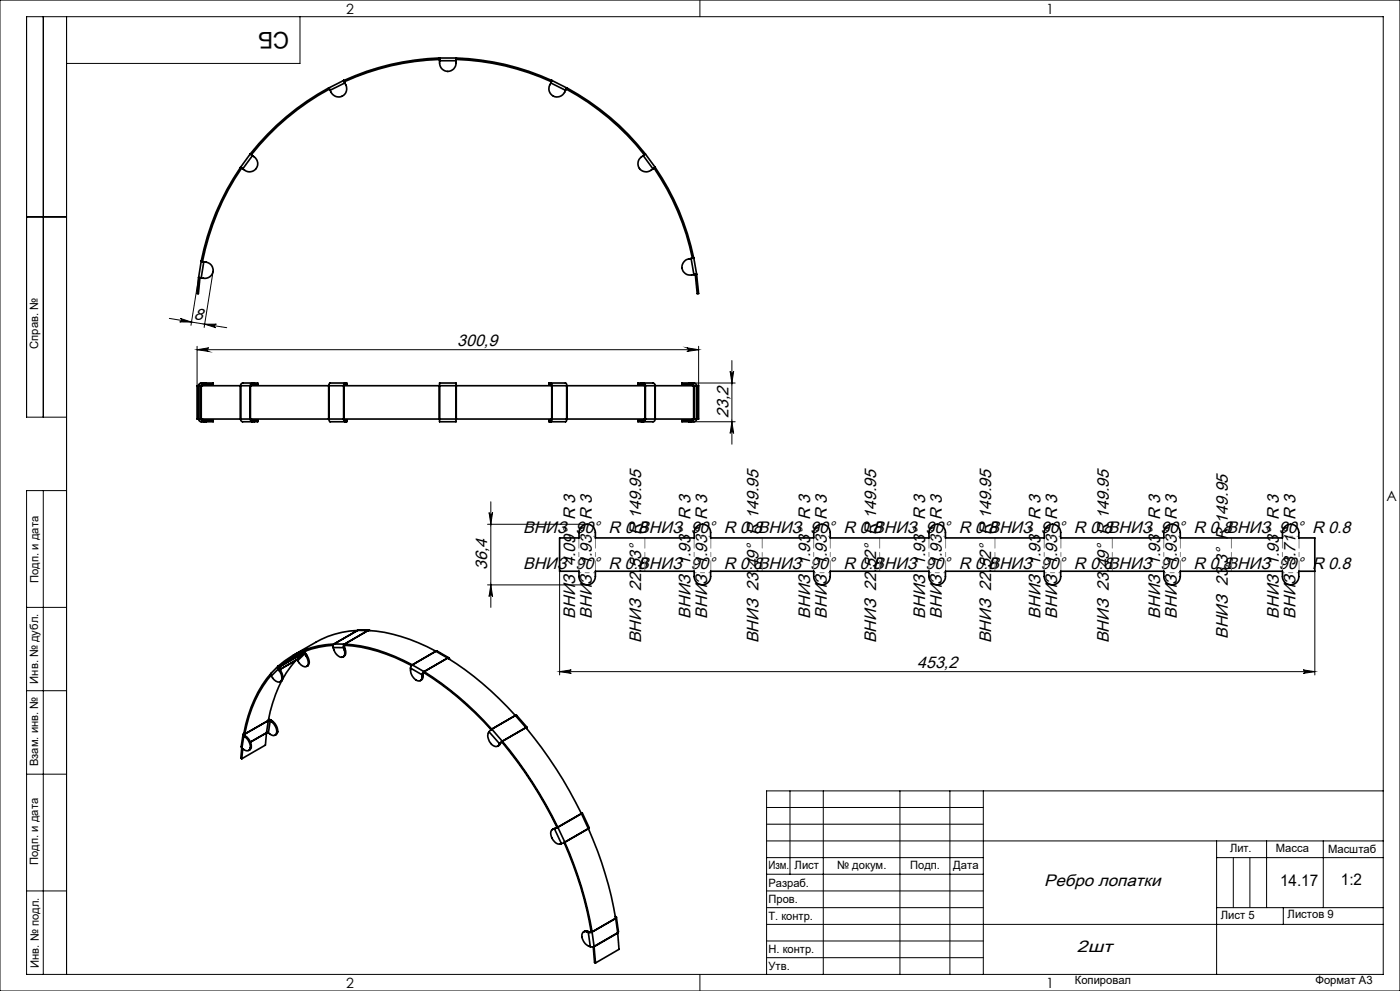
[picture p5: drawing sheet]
<svg xmlns="http://www.w3.org/2000/svg" width="420mm" height="297mm" viewBox="0 0 420 297" stroke-linecap="round" stroke-linejoin="round" font-family="sans-serif">
<g fill="none" stroke="#000" stroke-width=".3">
<path d="M0 0h420v297h-420zM13 5v120M20 5v287M90 5v14h-70M210 0v5M8 65h12M50.8 95.4l17.2 2.8M54.1 95.4l3.3 1.1h-3.5a.54 .54 0 0 0 .6-.5 .54 .54 0 0 0-.4-.6zM59.6 83.2l-2.3 14.3M61.4 97.2h3.5a.53 .53 0 0 0-.6 .4 .53 .53 0 0 0 .5 .6zM63.9 81.4l-2.7 16.7M59.1 104.8l3.5-.6a.55 .55 0 0 0-.5 .6 .55 .55 0 0 0 .5 .5z"/>
<path d="M59.1 103.8v11.8M59.1 104.8h150.5M206.1 104.2l3.5 .6-3.5 .5a.55 .55 0 0 0 .5-.5 .55 .55 0 0 0-.5-.6zM206.7 114.8h13.9M209.6 103.8v11.8M219 111.3a.53 .53 0 0 0 .6 .5 .53 .53 0 0 0 .5-.5l-.5 3.5zM219.6 108.1v25M20 125h-12v-120h407v287h-407v-145h12M206.7 126.4h13.9M219.6 126.4l.5 3.5a.53 .53 0 0 0-.5-.5 .53 .53 0 0 0-.6 .5zM13 147v145M146.3 157.1h29.8"/>
<path d="M146.7 153.6a.53 .53 0 0 0 .5 .5 .53 .53 0 0 0 .6-.5l-.6 3.5zM147.2 150.4v31.6M146.3 175.3h29.8M147.2 175.3l.6 3.5a.53 .53 0 0 0-.6-.5 .53 .53 0 0 0-.5 .5zM167.9 171.2v31.1M394.4 171.2v31.1M8 182h12M8 207h12M167.9 201.3l3.5-.5a.53 .53 0 0 0-.5 .5 .53 .53 0 0 0 .5 .5zM167.9 201.3h226.5M390.9 200.8l3.5 .5-3.5 .5a.53 .53 0 0 0 .6-.5 .53 .53 0 0 0-.6-.5zM8 232h12"/>
<path d="M237 237v25M247 237v55M270 237v55M285 237v55M295 237v55M415 237h-185v55M230 257h65M230 242h65M230 247h65M230 252h185M365 252v40M365 257h50"/>
<path d="M370 257v15M375 257v15M380 252v20M397 252v20M8 267h12M230 262h65M230 267h65M230 272h65M230 277h185M365 272h50M385 272v5M210 292v5"/>
<path d="M230 282h65M230 287h65"/>
</g>
<g fill="none" stroke="#808080" stroke-width=".3" stroke-dasharray="15.2 1.3 1.3 1.3" stroke-dashoffset="12.1">
<path d="M173.7 171.2v-10M178.6 171.2v-10M193.4 171.2v-10M208.2 161.2v10M213.2 171.2v-10M228.7 171.2v-10M244.1 161.2v10M249.1 171.2v-10M263.9 171.2v-10M278.7 161.2v10M283.7 171.2v-10M298.5 161.2v10"/>
<path d="M313.3 161.2v10M318.3 171.2v-10M333.7 161.2v10M349.1 161.2v10M354.1 171.2v-10M369.4 161.2v10M384.7 161.2v10M389.7 161.2v10"/>
</g>
<g fill="none" stroke="#808080" stroke-width=".3" stroke-dasharray="15.2 1.3 1.3 1.3" stroke-dashoffset="14.7">
<path d="M173.7 160.7h4.9M178.6 171.6h-4.9M208.3 160.7h4.9M213.2 171.6h-4.9M244.1 160.7h5M249.1 171.6h-5M278.7 160.7h5M283.7 171.6h-5M313.3 160.7h4.9M318.2 171.6h-4.9M349.2 160.7h4.9M354.1 171.6h-4.9"/>
<path d="M384.8 160.7h4.9M389.7 171.6h-4.9"/>
</g>
<g fill="#000">
<path d="M54.1 95.4l3.3 1.1h-3.5a.54 .54 0 0 0 .6-.5 .54 .54 0 0 0-.4-.6zM61.4 97.2h3.5a.53 .53 0 0 0-.6 .4 .53 .53 0 0 0 .5 .6z"/>
<path d="M59.1 104.8l3.5-.6a.55 .55 0 0 0-.5 .6 .55 .55 0 0 0 .5 .5zM206.1 104.2l3.5 .6-3.5 .5a.55 .55 0 0 0 .5-.5 .55 .55 0 0 0-.5-.6z"/>
<path d="M219 111.3a.53 .53 0 0 0 .6 .5 .53 .53 0 0 0 .5-.5l-.5 3.5zM219.6 126.4l.5 3.5a.53 .53 0 0 0-.5-.5 .53 .53 0 0 0-.6 .5z"/>
<path d="M147.2 175.3l.6 3.5a.53 .53 0 0 0-.6-.5 .53 .53 0 0 0-.5 .5zM146.7 153.6a.53 .53 0 0 0 .5 .5 .53 .53 0 0 0 .6-.5l-.6 3.5z"/>
<path d="M167.9 201.3l3.5-.5a.53 .53 0 0 0-.5 .5 .53 .53 0 0 0 .5 .5zM390.9 200.8l3.5 .5-3.5 .5a.53 .53 0 0 0 .6-.5 .53 .53 0 0 0-.6-.5z"/>
</g>
<g fill="none" stroke="#000" stroke-width=".5">
<path d="M131.8 17.4h.1M131.8 17.4a74.7 74.7 0 0 0-28.6 6.7M131.8 17.4v.4M131.8 17.8h.1M131.8 17.8a73.5 73.5 0 0 0-28.5 6.7M131.9 18.2a2.55 2.55 0 0 0 2.4 3.2 2.55 2.55 0 0 0 2.5-3.2M131.9 17.4v.8M131.9 18.2h4.9M131.9 17.4h4.9M136.8 17.4v.8M136.8 17.8h.1M136.8 17.4h.1"/>
<path d="M136.9 17.8a73.9 73.9 0 0 1 28.5 6.7M136.9 17.4a74.3 74.3 0 0 1 28.6 6.7M136.9 17.4v.4M98.6 26.3a76.6 76.6 0 0 0-23.5 19.8M98.6 26.3h.1M98.6 26.3l.2 .4M98.7 26.3l.3 .8M98.8 26.7a76 76 0 0 0-23.4 19.7M98.8 26.7h.1M103.1 24.1l.3 .8M103.1 24.1h.1M103.1 24.1l-4.4 2.2"/>
<path d="M103.2 24.1l.1 .4M103.3 24.5h.1M103.4 24.9a2.55 2.55 0 0 1-.8 3.9 2.55 2.55 0 0 1-3.6-1.7M103.4 24.9l-4.4 2.2M165.2 24.9a2.55 2.55 0 0 0 .8 3.9 2.55 2.55 0 0 0 3.7-1.7M165.2 24.9l4.5 2.2M165.4 24.5h.1M165.5 24.1h.1M165.5 24.1l-.1 .4M165.6 24.1l-.4 .8M165.6 24.1l4.4 2.2M169.8 26.7h.1"/>
<path d="M169.9 26.7a75.3 75.3 0 0 1 23.4 19.7M170 26.3l-.3 .8M170 26.3h.1M170.1 26.3a75.5 75.5 0 0 1 23.5 19.8M170.1 26.3l-.2 .4M72.1 50.2a74.8 74.8 0 0 0-11.7 28.1M72.1 50.2l.4 .2M72.2 50.1l.6 .5M72.2 50.1l-.1 .1M72.5 50.4a75.6 75.6 0 0 0-11.8 27.9M72.5 50.4h.1M75.1 46.1l.6 .5"/>
<path d="M75.1 46.1l-2.9 4M75.1 46.1h.1M75.1 46.1l.3 .3M75.4 46.4h.1M75.7 46.6a2.55 2.55 0 0 1 1.1 3.9 2.55 2.55 0 0 1-4 .1M75.7 46.6l-2.9 4M193 46.6a2.56 2.56 0 0 0-1.2 3.9 2.56 2.56 0 0 0 4.1 .1M193 46.6l2.9 4M193.3 46.4h.1M193.6 46.1h.1M193.6 46.1l-.3 .3M193.6 46.1l-.6 .5"/>
<path d="M193.6 46.1l2.9 4M196.2 50.4h.1M196.3 50.4a75.3 75.3 0 0 1 11.4 27M196.5 50.1l-.6 .5M196.5 50.1l.1 .1M196.6 50.2a73.8 73.8 0 0 1 11.5 27.1M196.6 50.2l-.3 .2M60.4 78.3l.7 .2M60.4 78.3h.1M60.4 78.3l-.8 4.9M60.4 78.3h.3M60.7 78.3v.1"/>
<path d="M61.1 78.5a2.54 2.54 0 0 1 2.8 2.9 2.54 2.54 0 0 1-3.5 1.9M61.1 78.5l-.7 4.8M207.3 77.5a2.54 2.54 0 0 0-2.7 2.9 2.54 2.54 0 0 0 3.6 1.9M207.3 77.5l.9 4.8M207.7 77.4h.1M208.1 77.3h.1M208.1 77.3l-.4 .1M208.1 77.3l-.8 .2M208.1 77.3l.9 4.9M59.6 83.2l.8 .1M59.6 83.2v.1M59.6 83.3l-.5 4.7h.4l.5-4.7"/>
<path d="M59.6 83.3h.4M60 83.2v.1M208.6 82.2v.1M209 82.2l-.8 .1M209 82.2v.1M209 82.3l.6 5.7h-.4l-.6-5.7M209 82.3h-.4M59.6 115.6h.1M59.6 115.6v10M60.4 115.6h11.7M60.4 115.6h.1M60.4 115.6h-1.3v10h1.3"/>
<path d="M60.4 115.6v10M61.1 115.2v-.4l-.4 .1-.3 .7M61.1 115.2l-.4 .4M61.1 115.2h.7M61.8 114.8l-1.7 .1-.5 .7M61.8 114.8h2.2v.4h-2.2M61.8 114.8v.4M72.1 115.6h.1M72.1 115.6v10M72.2 115.6h2.9M75.1 115.6v10M75.1 115.6h23.5"/>
<path d="M75.7 115.2v-.4l-.2 .1-.4 .7M75.7 115.2l-.3 .4M75.7 115.2h.6M76.3 114.8h-3.5l-.4 .2-.2 .6M76.3 114.8h1v.4h-1M76.3 114.8v.4M98.6 115.6h.1M98.6 115.6v10M98.7 115.6h4.4M98.7 115.6v10M103.1 115.6h.1M103.1 115.6v10"/>
<path d="M103.2 115.6h28.6M103.2 115.6v10M103.4 115.2v-.4l-.3 .8M103.4 115.2l-.1 .4M103.4 115.2h.4M103.8 114.8h-4.8l-.3 .8M103.8 114.8h.2v.4h-.2M103.8 114.8v.4M131.8 115.6h.1M131.8 115.6v10M131.9 115.6v-.8h4.9v.8M131.9 115.6v10"/>
<path d="M131.9 115.6h4.9M136.8 115.6h.1M136.8 115.6v10M136.9 115.6h28.6M136.9 115.6v10M164.9 114.8h4.8l.2 .2 .1 .6M164.9 114.8h-.2v.4h.2M164.9 115.2h.3M164.9 114.8v.4M165.2 115.2v-.4l.4 .8M165.2 115.2l.2 .4M165.5 115.6h.1"/>
<path d="M165.5 115.6v10M165.6 115.6h4.4M165.6 115.6v10M170 115.6h.1M170 115.6v10M170.1 115.6h23.5M170.1 115.6v10M192.4 114.8h3.5l.5 .2 .1 .6M192.4 114.8h-1v.4h1M192.4 115.2h.6M192.4 114.8v.4M193 115.2v-.4l.2 .1 .4 .7"/>
<path d="M193 115.2l.3 .4M193.6 115.6h.1M193.6 115.6v10M193.6 115.6h2.9M196.5 115.6h.1M196.5 115.6v10M196.6 115.6h11.5M196.6 115.6v10M206.7 114.8l1.8 .1 .5 .7M206.7 114.8h-2.1v.4h2.1M206.7 115.2h.6M206.7 114.8v.4"/>
<path d="M207.3 115.2v-.4l.3 .1 .5 .7M207.3 115.2l.5 .4M208.1 115.6h1.5v10h-1.5M208.1 115.6v10M209 115.6h.1M209 115.6v10M59.6 125.6l.1 .4 .5 .4h1.6M59.6 125.6h.1M60.4 125.6h11.7M60.4 125.6h.1M60.4 125.6l.3 .7 .4 .1v-.4M60.7 125.6l.4 .4"/>
<path d="M61.1 126h.7M61.8 126h2.2v.4h-2.2M61.8 126v.4M72.1 125.6h.1M72.2 125.6l.5 .8h3.6M72.2 125.6h2.9M75.1 125.6l.1 .4 .4 .4 .1-.4M75.1 125.6h23.5M75.4 125.6l.3 .4M75.7 126h.6M76.3 126h1v.4h-1M76.3 126v.4"/>
<path d="M98.6 125.6h.1M98.7 125.6l.3 .8h4.8M98.7 125.6h4.4M103.1 125.6h.1M103.1 125.6l.3 .8v-.4M103.2 125.6h28.6M103.3 125.6l.1 .4M103.4 126h.4M103.8 126h.2v.4h-.2M103.8 126v.4M131.8 125.6h.1M131.9 125.6v.8h4.9v-.8"/>
<path d="M131.9 125.6h4.9M136.8 125.6h.1M136.9 125.6h28.6M164.9 126h-.2v.4h.2M164.9 126v.4M164.9 126h.3M165.4 125.6l-.2 .4M165.5 125.6h.1M165.6 125.6l-.3 .8-.1-.4M165.6 125.6h4.4M170 125.6l-.3 .8h-4.8M170 125.6h.1"/>
<path d="M170.1 125.6h23.5M192.4 126h-1v.4h1M192.4 126h.6M192.4 126v.4M193.3 125.6l-.3 .4M193.6 125.6h.1M193.6 125.6l-.1 .4-.4 .4-.1-.4M193.6 125.6h2.9M196.5 125.6l-.1 .4-.4 .4h-3.6M196.5 125.6h.1M196.6 125.6h11.5M206.7 126h-2.1v.4h2.1"/>
<path d="M206.7 126h.6M206.7 126v.4M207.8 125.6l-.5 .4M208.1 125.6l-.3 .7-.5 .1v-.4M209 125.6l-.2 .4-.4 .4h-1.7M209 125.6h.1M167.9 161.2h5.8a3.4 3.4 0 0 1 1.1-3.7 2.45 2.45 0 0 1 3.8 2.1v1.6h29.6a3.4 3.4 0 0 1 1.1-3.7 2.45 2.45 0 0 1 3.9 2.1v1.6h30.9a3.3 3.3 0 0 1 1.1-3.7 2.45 2.45 0 0 1 3.9 2.1v1.6h29.6a3.3 3.3 0 0 1 1.1-3.7 2.45 2.45 0 0 1 3.8 2.1v1.6h29.7a3.3 3.3 0 0 1 1.1-3.7 2.43 2.43 0 0 1 3.8 2.1v1.6h30.9a3.3 3.3 0 0 1 1.1-3.7 2.45 2.45 0 0 1 3.9 2.1v1.6h30.6a3.3 3.3 0 0 1 1.1-3.7 2.43 2.43 0 0 1 3.8 2.1v1.6h4.8v10h-4.8a3.3 3.3 0 0 1-1.1 3.7 2.46 2.46 0 0 1-3.8-2.1v-1.6h-30.6a3.5 3.5 0 0 1-1.1 3.7 2.48 2.48 0 0 1-3.9-2.1v-1.6h-30.9a3.3 3.3 0 0 1-1.1 3.7 2.5 2.5 0 0 1-3.8-2.1v-1.6h-29.7a3.3 3.3 0 0 1-1.1 3.7 2.48 2.48 0 0 1-3.8-2.1v-1.6h-29.6a3.5 3.5 0 0 1-1.1 3.7 2.48 2.48 0 0 1-3.9-2.1v-1.6h-30.9a3.3 3.3 0 0 1-1.1 3.7 2.5 2.5 0 0 1-3.9-2.1v-1.6h-29.6a3.5 3.5 0 0 1-1.1 3.7 2.45 2.45 0 0 1-3.8-2.1v-1.6h-5.8zM83.4 199.6l-2.1 2.2 .1 .8M83.5 199.6l-.2 .4 .1 .6M83.5 199.6l.3 .3M83.6 199.5l-.1 .1M83.6 199.5l.2 .4"/>
<path d="M83.8 199.9l-.1 .5M83.8 199.9h.1M83.8 199.9l-.1 .1M88.8 197.9h.1M88.8 197.9l-2.9 3.7-1.1 1.9M88.8 197.9l-4.9 2.8M88.8 197.9l.5 .1M89.3 198a2.55 2.55 0 0 0 2.6 1.7l.2-.1M90.8 195.8l.6 .2M90.8 195.8l-2 2.1M90.9 195.8h-.1M90.9 195.8l-7.1 4.1"/>
<path d="M91.2 195.5l.5 .3M91.4 196l-2.1 2M91.4 196l.4 .5M91.7 195.8l-.3 .2M91.7 195.8l.3 .6M91.7 195.1l-.8 .7M91.8 196.5a2.66 2.66 0 0 1 .3 3.1M92 196.4a2.61 2.61 0 0 1 .4 3M92 196.4l-.2 .1M92.4 199.4l-.4 .3M92.4 199.4l-.3 .2M99.9 194.1a3.2 3.2 0 0 0 2.9 2.9l.6-.7-.1-1.6"/>
<path d="M99.9 194.1h3.1M99.9 193.4a25.9 25.9 0 0 0-16.1 6.5M100.2 193h.1M100.2 193a26.3 26.3 0 0 0-16.6 6.5M100.2 193l-.3 .5v.6M100.2 193h3.2M103 194.1l.3 .6M103.3 193.9l-.3 .2M103.3 193.9l.2 .7M103.4 193l-.3 .3-.1 .8M103.4 193h.1M103.4 193l.1 .4"/>
<path d="M103.4 193a48.1 48.1 0 0 1 20.3 6.2M103.5 193.4l-.2 .5M103.5 193.4h.1M103.5 193.4a48.2 48.2 0 0 1 20 6.1M103.5 194.6a1.63 1.63 0 0 1-.6 2.3M103.5 194.6l-.2 .1M107.3 188.9a27.9 27.9 0 0 0-12.5 3.5l-7 4.1M107.3 188.9l-7.1 4.1M107.3 188.9h3.1M110.4 188.9h.1M110.4 188.9l.6 .1M110.5 188.9a49.5 49.5 0 0 1 20.2 6.3"/>
<path d="M110.5 188.9l-7.1 4.1M110.7 188.9h-3.4M123.7 199.2v.1M123.7 199.3l-.5 .9M123.7 199.3l3.5 2M130.7 195.2h.1M130.7 195.2l-7 4M130.8 195.2h.4l3.5 2M130.8 195.2l-7.1 4.1M130.8 195.2l3.5 2M134.3 197.2h.1M134.3 197.2a.34 .34 0 0 1 .4-.1 .34 .34 0 0 1 .1 .4"/>
<path d="M134.3 197.2l-7.1 4.1M134.3 197.2a94.1 94.1 0 0 1 20.3 17.2M134.8 197.5v.1M73.1 219.8l-.2 .3 .2 .5M73.1 219.8l.3 .2M73.2 219.8h-.1M73.2 219.8l.2 .2M73.4 220h.1M79.9 219.6v.1M79.9 219.6h.6M79.9 219.6l-4.8 2.8M79.9 219.7l-4.8 2.7"/>
<path d="M79.9 219.7l-.3 3.6-7.1 4.1M80.5 215.9v.1M80.5 216h.6M80.5 215.9l-7.1 4.1M80.5 216l-.6 3.6M80.5 215.6l.9 .2M81.1 216l-.6 3.6M81.1 216l.4 .4M81.3 202.4a37.2 37.2 0 0 0-7.9 17.6M81.3 201.9a37.3 37.3 0 0 0-8.1 17.9M81.4 215.8l-.3 .2M81.4 215.8l.4 .4"/>
<path d="M81.5 216.4a3.7 3.7 0 0 1 1.5 3.1M81.8 216.2a3.7 3.7 0 0 1 1.5 3.2M81.8 216.2l-.3 .2M83 219.5a1.12 1.12 0 0 1-.8 1 1.12 1.12 0 0 1-1.2-.5l-.5-.4M83.3 219.4l-.3 .6-.5 .3M83.3 219.4l-.3 .1M83.4 200.6l-2 2M83.4 200.6l.5 .5M83.7 200.4l-.3 .2M83.7 200.4l.4 .5M83.9 201.1a2.83 2.83 0 0 1 .3 3.1 1.86 1.86 0 0 1-2.4-1l-.4-.6M84.1 200.9a2.83 2.83 0 0 1 .4 3.1"/>
<path d="M84.1 200.9l-.2 .2M84.5 204a42.6 42.6 0 0 0-4 11.9M84.5 204l-.4 .3M84.5 204l-.2 .1M123.2 200.2a3.4 3.4 0 0 0 2.7 3.9l.4-.3 .3-1M123.2 200.2l3.4 2M126.6 202.2v.6M126.9 202.7l-.1 .7-.7 .6M126.9 202.1l-.3 .1M126.9 202.1v.6M126.9 202.7l-.3 .1M127.2 201.3l-.6 .9"/>
<path d="M127.2 201.6l-.3 .5M127.2 201.6h.1M127.2 201.3h.1M127.2 201.3v.3M127.2 201.6a94.2 94.2 0 0 1 20.2 17.1M127.2 201.3a94.4 94.4 0 0 1 20.3 17.2M146.7 219.3a3.1 3.1 0 0 0 2.2 4.4l.7-.4M146.7 219.3l3.2 3.6M147.5 218.5h.1M147.5 218.5v.1M147.6 218.5l-.9 .8M147.6 218.5l3.1 3.6"/>
<path d="M154.6 214.4v.1M154.6 214.4l-7.1 4.1M154.6 214.5l.4-.1 3.1 3.6M154.6 214.5l-7 4M154.6 214.5l3.2 3.5M157.8 218v.1M157.8 218l.3-.1v.3M157.8 218l-7.1 4.1M157.8 218.1a130.1 130.1 0 0 1 16.6 25.7M157.8 218.1l-7.1 4.1M158.1 218.2l-.2 .1M158.1 218.2l-.1 .1"/>
<path d="M72.5 224.2l-.3 3 .3 .2M72.8 224.4l-.3 3M72.9 220.1l-.5 3.7 .2 .4M73.1 220.6l-.5 3.6M73.1 220.6l.5 .3M73.4 220v.4M73.4 220.4l-.3 .2M73.4 220.4l.5 .4M73.6 220.9a4.1 4.1 0 0 1 1.5 3.2M73.9 220.8a3.9 3.9 0 0 1 1.5 3.1M73.9 220.8l-.3 .1M75.1 224.1a1.13 1.13 0 0 1-.9 .9 1.13 1.13 0 0 1-1.1-.4l-.5-.4"/>
<path d="M75.4 223.9l-.3 .6-.5 .4M75.4 223.9l-.3 .2M149.9 222.9l-.3 .4M149.9 223.1l-.6 .5M149.9 223.1l-.3 .2M150.1 222.7l-.2 .2M150.1 222.7l-.2 .4M150.6 222.4l-.5 .3M150.6 222.4h.1M150.6 222.4a128 128 0 0 1 16.5 25.6M150.7 222.1l-.8 .8M150.7 222.1h.1"/>
<path d="M150.7 222.2a127.4 127.4 0 0 1 16.6 25.7M150.7 222.2l-.1 .2M165.9 248.5a1.77 1.77 0 0 0-.3 2.6 2.38 2.38 0 0 0 2.8 1.7M166.2 248.4l-.5 .2M166.2 248.4l-.3 .1M166.3 248.4l2.1 4.4M166.3 248.4l-.4 .1M166.6 248.2l-.3 .2M166.6 248.2l-.4 .2M167.1 248h.1M167.1 248l-.5 .2M167.3 247.9l.1 .1"/>
<path d="M167.3 247.9l-.2 .1M167.4 248l-1.1 .4M167.4 248l2 4.4M167.4 248h-.3M169.4 252.4l-.2 .1a110.3 110.3 0 0 1 8.1 26.7M169.4 252.4a111.6 111.6 0 0 1 8.2 26.9M169.4 252.4l-1 .4M169.4 252.4h.1M174.4 243.8v.1M174.4 243.8l-7.1 4.1M174.4 243.9l-7 4.1M174.4 243.9l2.1 4.4"/>
<path d="M174.6 243.7l-.2 .2M174.6 243.7l-.2 .1M174.6 243.7h-.3M174.7 243.7l2.1 4.4-.3 .2M176.5 248.3v.1M176.5 248.3l-7.1 4.1M176.5 248.4a113.6 113.6 0 0 1 8.2 26.8M176.5 248.4l-7.1 4M176 279.3a1.12 1.12 0 0 0-1.2 .2 1.12 1.12 0 0 0-.2 1.3 3.6 3.6 0 0 0 2.5 2.9M176 279.3l.5 .2M176.3 279.1l-.6-.1-.6 .3M176.3 279.1l-.3 .2"/>
<path d="M176.3 279.1l.5 .2M176.5 279.5l.6 4.2M176.8 279.3l-.3 .2M177.3 279.2l-.5 .1M177.3 279.2l.3 .1M177.6 279.3l-1.1 .2M177.6 279.3h.1M177.6 279.3l.6 4.3M184.6 274.7h.1M184.7 275.2v.1M184.7 275.2l-7.1 4.1M184.7 274.7l.2 .2-.2 .4"/>
<path d="M184.7 275.3l-7.1 4M184.7 275.3l.6 4.2M184.7 274.7l-.1 .1M184.9 275l.6 4.2-.2 .3M185.3 279.5v.1M185.3 279.5l-7.1 4.1M185.3 279.6l.4 4.9-7.1 4.1M185.3 279.6l-7.1 4.1M178 283.7l.4 4.8 .2 .1M178.1 283.7h.1M178.2 283.6l-1.1 .1M178.2 283.6v.1"/>
<path d="M178.2 283.7l.4 4.9"/>
</g>
<text font-size="6.9" x="86.8" y="9.5" transform="rotate(-180 86.8 9.5)">СБ</text>
<g font-size="5">
<text x="58" y="95.5" transform="rotate(9 58 95.5)">8</text>
<text x="137.2" y="103.7">300,9</text>
<text x="218.5" y="125.2" transform="rotate(-90 218.5 125.2)">23,2</text>
<text x="156.9" y="159.7">ВНИЗ 90° R 0.8</text>
<text x="191.5" y="159.7">ВНИЗ 90° R 0.8ВНИЗ 90° R 0.8</text>
<text x="261.9" y="159.7">ВНИЗ 90° R 0.8</text>
<text x="296.5" y="159.7">ВНИЗ 90° R 0.8ВНИЗ 90° R 0.8ВНИЗ 90° R 0.8</text>
<text x="146.2" y="170.8" transform="rotate(-90 146.2 170.8)">36,4</text>
<text x="156.9" y="170.5">ВНИЗ 90° R 0.8</text>
<text x="191.5" y="170.5">ВНИЗ 90° R 0.8ВНИЗ 90° R 0.8</text>
<text x="261.9" y="170.5">ВНИЗ 90° R 0.8</text>
<text x="296.5" y="170.5">ВНИЗ 90° R 0.8ВНИЗ 90° R 0.8ВНИЗ 90° R 0.8</text>
<text x="172.6" y="185.4" transform="rotate(-90 172.6 185.4)">ВНИЗ 4.09° R 3</text>
<text x="177.6" y="185.4" transform="rotate(-90 177.6 185.4)">ВНИЗ 1.93° R 3</text>
<text x="207.2" y="185.4" transform="rotate(-90 207.2 185.4)">ВНИЗ 1.93° R 3</text>
<text x="212.1" y="185.4" transform="rotate(-90 212.1 185.4)">ВНИЗ 1.93° R 3</text>
<text x="243" y="185.4" transform="rotate(-90 243 185.4)">ВНИЗ 1.93° R 3</text>
<text x="248" y="185.4" transform="rotate(-90 248 185.4)">ВНИЗ 1.93° R 3</text>
<text x="277.6" y="185.4" transform="rotate(-90 277.6 185.4)">ВНИЗ 1.93° R 3</text>
<text x="282.6" y="185.4" transform="rotate(-90 282.6 185.4)">ВНИЗ 1.93° R 3</text>
<text x="312.2" y="185.4" transform="rotate(-90 312.2 185.4)">ВНИЗ 1.93° R 3</text>
<text x="317.2" y="185.4" transform="rotate(-90 317.2 185.4)">ВНИЗ 1.93° R 3</text>
<text x="348" y="185.4" transform="rotate(-90 348 185.4)">ВНИЗ 1.93° R 3</text>
<text x="353" y="185.4" transform="rotate(-90 353 185.4)">ВНИЗ 1.93° R 3</text>
<text x="383.6" y="185.4" transform="rotate(-90 383.6 185.4)">ВНИЗ 1.93° R 3</text>
<text x="388.6" y="185.4" transform="rotate(-90 388.6 185.4)">ВНИЗ 3.71° R 3</text>
<text x="368.3" y="191.5" transform="rotate(-90 368.3 191.5)">ВНИЗ 23.3° R 149.95</text>
<text x="192.4" y="192.8" transform="rotate(-90 192.4 192.8)">ВНИЗ 22.53° R 149.95</text>
<text x="227.6" y="192.8" transform="rotate(-90 227.6 192.8)">ВНИЗ 23.49° R 149.95</text>
<text x="262.8" y="192.8" transform="rotate(-90 262.8 192.8)">ВНИЗ 22.52° R 149.95</text>
<text x="297.4" y="192.8" transform="rotate(-90 297.4 192.8)">ВНИЗ 22.52° R 149.95</text>
<text x="332.6" y="192.8" transform="rotate(-90 332.6 192.8)">ВНИЗ 23.49° R 149.95</text>
<text x="275.2" y="200.2">453,2</text>
<text x="313.2" y="265.5">Ребро лопатки</text>
<text x="323.1" y="285.4">2шт</text>
</g>
<g font-size="4.8">
<text x="384" y="265.6">14.17</text>
<text x="402.3" y="265.3">1:2</text>
</g>
<g font-size="4.2">
<text x="103.8" y="4.2">2</text>
<text x="313.8" y="4.2">1</text>
<text x="415.9" y="150.2">A</text>
<text x="103.8" y="296.2">2</text>
<text x="313.8" y="296.2">1</text>
</g>
<g font-size="3.4">
<text x="11.5" y="104.5" transform="rotate(-90 11.5 104.5)">Справ. №</text>
<text x="11.6" y="174.7" transform="rotate(-90 11.6 174.7)">Подп. и дата</text>
<text x="11.4" y="204.9" transform="rotate(-90 11.4 204.9)">Инв. № дубл.</text>
<text x="11.4" y="229.6" transform="rotate(-90 11.4 229.6)">Взам. инв. №</text>
<text x="369" y="255.5">Лит.</text>
<text x="382.8" y="255.5">Масса</text>
<text x="398.4" y="255.6">Масштаб</text>
<text x="11.4" y="259.2" transform="rotate(-90 11.4 259.2)">Подп. и дата</text>
<text x="230.5" y="260.5">Изм.</text>
<text x="238.4" y="260.4">Лист</text>
<text x="251.1" y="260.4">№ докум.</text>
<text x="273" y="260.4">Подп.</text>
<text x="286" y="260.4">Дата</text>
<text x="230.5" y="265.7">Разраб.</text>
<text x="230.5" y="275.7">Т. контр.</text>
<text x="230.6" y="270.7">Пров.</text>
<text x="366.2" y="275.3">Лист 5</text>
<text x="386.3" y="275.2">Листов 9</text>
<text x="230.6" y="285.7">Н. контр.</text>
<text x="11.6" y="290" transform="rotate(-90 11.6 290)">Инв. № подл.</text>
<text x="230.6" y="290.7">Утв.</text>
<text x="322.5" y="295">Копировал</text>
<text x="394.6" y="295">Формат А3</text>
</g>
</svg>
